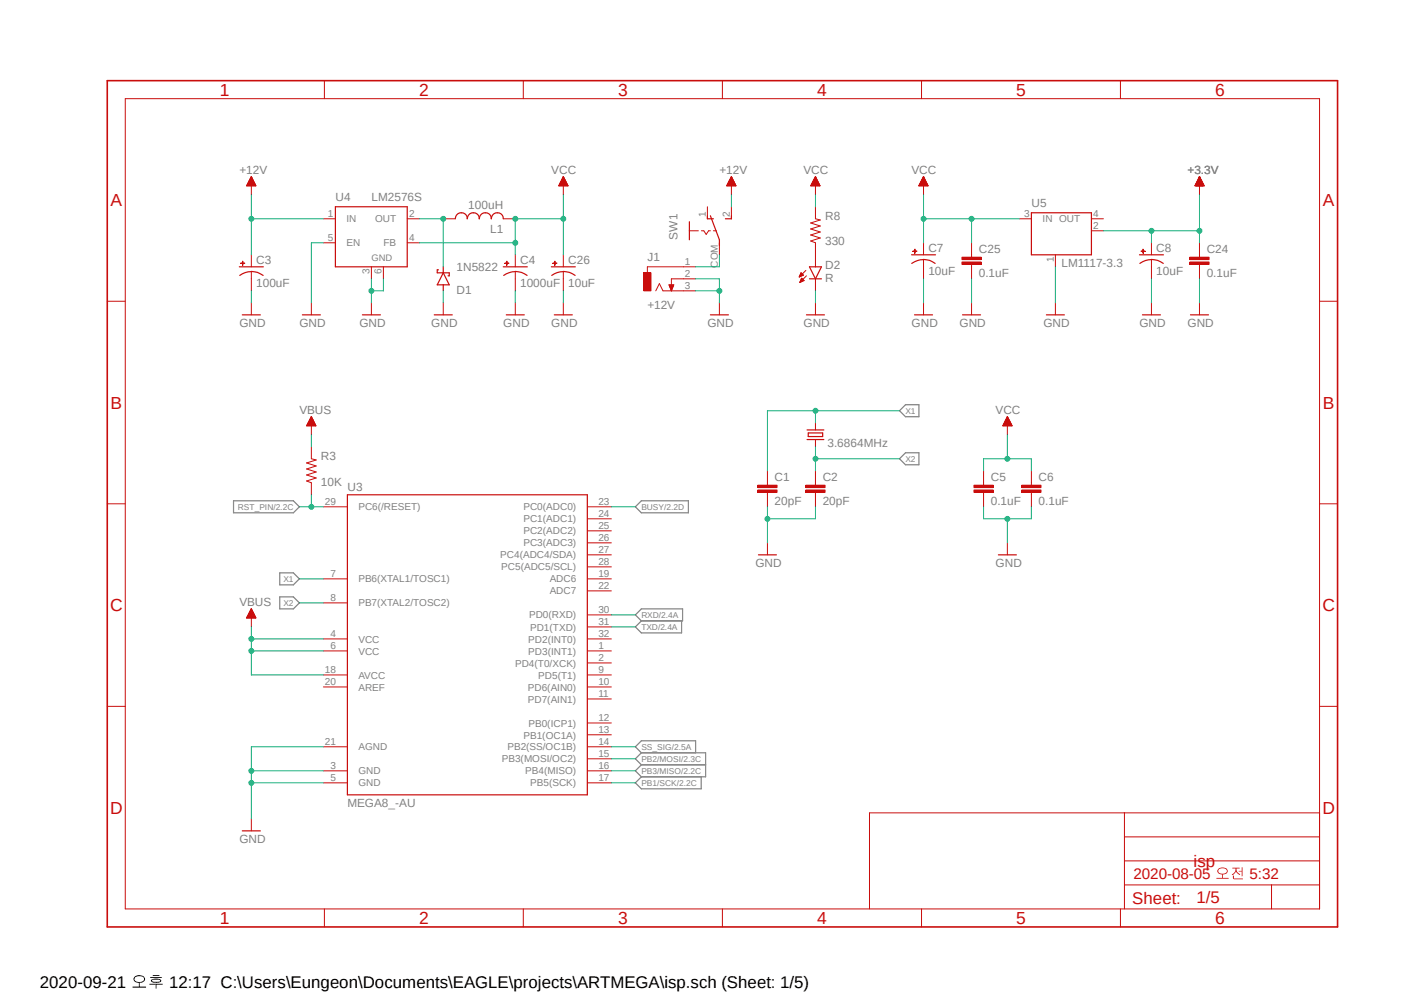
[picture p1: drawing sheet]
<svg xmlns="http://www.w3.org/2000/svg" width="297mm" height="210mm" viewBox="0 0 297 210" stroke-linecap="round" stroke-linejoin="round" font-family="sans-serif">
<path d="M28.4 206.7a.85 .85 0 0 0 .1 .9 .85 .85 0 0 0 1 .3 .82 .82 0 0 0 1-.3 .82 .82 0 0 0-.1-1.1l-.9-.3-.7 .2zM28.6 206.7a1.44 1.44 0 0 1 1.9 .2 .86 .86 0 0 1-1.3 .8l-.6-.3-.2-.3zM28 208.7l.1 .2 2.8-.1-.1-.1h-1.3v-.8l-.1 .8zM31.8 206.7v.1l2.5-.1zM32.3 206.3l.1 .1 1.3-.1zM32 207.2l-.1 .2a1.64 1.64 0 0 0 2.2 0 1.65 1.65 0 0 0-2.1-.2zM32.2 207.3l.1-.1a1.9 1.9 0 0 1 1.6 .2l-.4 .2h-1l-.3-.1zM31.6 208.1l.1 .1h1.2v.9h.2v-.9h1.4z" fill="#000"/>
<path d="M22.2 16.7l261.1 179.9M283.3 16.7l-261.1 179.9" fill="none" stroke="#fff" stroke-width=".21"/>
<g fill="none" stroke="#808080" stroke-width=".25">
<path d="M190.3 97l1.3-1.2h2.8v2.5h-2.8zM191.6 85.6h2.8v2.5h-2.8l-1.3-1.2zM49.4 105.9h12.7l1.2 1.3-1.2 1.3h-12.7zM134.4 107.2l1.3-1.3h9.9v2.6h-9.9zM59.2 126.2h2.9l1.2 1.3-1.2 1.3h-2.9zM59.2 121.2h2.9l1.2 1.2-1.2 1.3h-2.9zM134.4 130l1.3-1.2h8.7v2.5h-8.7zM135.7 131.3l-1.3 1.3 1.3 1.3h8.5v-2.6M135.7 159.2h13.6v5.1h-13.6M135.7 159.2l-1.3 1.3 1.3 1.3M135.7 159.2l-1.3-1.3 1.3-1.2h11.5v2.5M135.7 164.3l-1.3 1.3 1.3 1.2h12.6v-2.5"/>
<path d="M135.7 161.8l-1.3 1.2 1.3 1.3M135.7 161.8h13.6"/>
</g>
<g fill="none" stroke="#c90d0c" stroke-width=".21">
<path d="M68.6 17.1v3.8M110.7 17.1v3.8M152.8 17.1v3.8M194.9 17.1v3.8M237 17.1v3.8M26.5 20.9h252.6v171.3h-252.6zM22.7 63.7h3.8M279.1 63.7h3.9M22.7 106.6h3.8M279.1 106.6h3.9M22.7 149.4h3.8M279.1 149.4h3.9"/>
<path d="M237.9 171.9v20.3M237.9 177h41.2M279.1 171.9h-95.2v20.3M68.6 192.2v3.8M110.7 192.2v3.8M152.8 192.2v3.8M194.9 192.2v3.8M237 192.2v3.8M237.9 187.2h41.2M237.9 182.1h41.2M269 187.2v5"/>
</g>
<path d="M22.7 17.1h260.3v178.9h-260.3z" fill="none" stroke="#c90d0c" stroke-width=".34"/>
<path d="M257.8 183.7a.69 .69 0 0 0-.2 .8 .69 .69 0 0 0 .7 .4l.3 .1a.78 .78 0 0 0 1-.3 .78 .78 0 0 0-.1-1l-.9-.2zM257.8 183.9a1.08 1.08 0 0 1 1.7 .3 1.03 1.03 0 0 1-1.8 0zM257.3 185.7l.1 .1h2.5l-.1-.1h-1.1v-.7h-.2v.7zM260.7 183.5l.1 .2h.6a1.78 1.78 0 0 1-.8 1.3l.5-.1 .4-.6 .5 .6 .3 .1v-.1a1.19 1.19 0 0 1-.7-1.2l.7-.1zM262.7 183.4v.8l-.7 .1h.7v1h.1v-1.8zM260.9 185.2l-.1 .5 .2 .3 1.9-.1v-.1h-1.8l-.1-.6z" fill="#c90d0c"/>
<path d="M50.6 56.4h5.1M53.2 57.4a4 4 0 0 1 2.5 .9M53.2 57.4a4.1 4.1 0 0 0-2.5 .9M71 43.7h15.1v12.7h-15.1zM51.3 66.6h3.8" fill="none" stroke="#c90d0c" stroke-width=".25"/>
<path d="M53.2 57.4v1.6M68.4 46.3h2.6M68.4 51.4h2.6M78.6 56.4v2.6M81.1 56.4v2.6M86.1 46.3h2.6M86.1 51.4h2.6M53.2 64.1v2.5" fill="none" stroke="#c90d0c" stroke-width=".21"/>
<path d="M50.9 55.6l.9 .1z" fill-rule="evenodd" fill="#c90d0c"/>
<path d="M50.9 55.6l.9 .1z" fill="none" stroke="#c90d0c" stroke-width=".21"/>
<path d="M51.3 55.2l.1 .9z" fill-rule="evenodd" fill="#c90d0c"/>
<path d="M51.3 55.2l.1 .9zM53.2 53.9v2.5M53.2 59v2.5M65.9 64.1v2.5M78.6 64.1v2.5M93.8 64.1v2.5M109 64.1v2.5M208.1 102.1v.5M208.1 104.1v.5" fill="none" stroke="#c90d0c" stroke-width=".21"/>
<path d="M92.8 57.1h-.3v.6h2.5v.6h-.2M93.8 57.7l1.2 2.5h-2.5zM93.8 56.4v1.3M64 66.6h3.8M76.7 66.6h3.8M91.9 66.6h3.8M93.8 60.2v1.3M107.1 66.6h3.8" fill="none" stroke="#c90d0c" stroke-width=".25"/>
<path d="M206 103.6h4.1v.5h-4.1z" fill-rule="evenodd" fill="#c90d0c"/>
<path d="M206 103.6h4.1v.5h-4.1z" fill="none" stroke="#c90d0c" stroke-width=".21"/>
<path d="M206 102.6h4.1v.5h-4.1z" fill-rule="evenodd" fill="#c90d0c"/>
<path d="M208.1 99.6v2.5M206 102.6h4.1v.5h-4.1zM208.1 104.6v2.6M218.2 102.1v.5M218.2 104.1v.5" fill="none" stroke="#c90d0c" stroke-width=".21"/>
<path d="M216.2 103.6h4v.5h-4z" fill-rule="evenodd" fill="#c90d0c"/>
<path d="M216.2 103.6h4v.5h-4z" fill="none" stroke="#c90d0c" stroke-width=".21"/>
<path d="M216.2 102.6h4v.5h-4z" fill-rule="evenodd" fill="#c90d0c"/>
<path d="M243.6 54.9v1.5M218.2 99.6v2.5M213.1 114.8v2.5M216.2 102.6h4v.5h-4zM218.2 104.6v2.6" fill="none" stroke="#c90d0c" stroke-width=".21"/>
<path d="M241 53.9h5.1M243.6 54.9a4 4 0 0 1 2.5 .8M243.6 54.9a4.1 4.1 0 0 0-2.5 .8M211.2 117.3h3.8" fill="none" stroke="#c90d0c" stroke-width=".25"/>
<path d="M241.4 53.1l.8 .1z" fill-rule="evenodd" fill="#c90d0c"/>
<path d="M241.4 53.1l.8 .1z" fill="none" stroke="#c90d0c" stroke-width=".21"/>
<path d="M241.8 52.7l.1 .9z" fill-rule="evenodd" fill="#c90d0c"/>
<path d="M195.4 54.9v1.5M215.6 46.3h2.6M223.3 53.9v2.5M230.9 46.3h2.5M230.9 48.8h2.5M241.8 52.7l.1 .9zM243.6 51.4v2.5M243.6 56.4v2.6" fill="none" stroke="#c90d0c" stroke-width=".21"/>
<path d="M192.8 53.9h5.1M195.4 54.9a3.8 3.8 0 0 1 2.4 .8M195.4 54.9a4.4 4.4 0 0 0-2.5 .8M218.2 45h12.7v8.9h-12.7z" fill="none" stroke="#c90d0c" stroke-width=".25"/>
<path d="M193.1 53.1l.9 .1z" fill-rule="evenodd" fill="#c90d0c"/>
<path d="M193.1 53.1l.9 .1z" fill="none" stroke="#c90d0c" stroke-width=".21"/>
<path d="M193.5 52.7l.1 .9z" fill-rule="evenodd" fill="#c90d0c"/>
<g fill="none" stroke="#c90d0c" stroke-width=".21">
<path d="M52.2 39.2h1.9M52.3 39.2h1.8M52.3 39.1h1.7M52.4 39h1.6M52.4 38.9h1.5M52.5 38.8h1.4M52.5 38.7h1.3M52.5 38.6h1.3M52.6 38.5h1.1M52.6 38.4h1.1M52.7 38.4h.9M52.7 38.3h.9"/>
<path d="M52.7 38.2h.9M52.8 38.1h.7M52.8 38h.7M52.9 37.9h.5M52.9 37.8h.5M53 37.7h.3M53 37.6h.3M53.1 37.5h.2M53.2 38.7v2.5M53.2 37.4l.9 1.9h-1.9zM53.2 37.4l-.1 .1M118.2 39.2h1.9"/>
<path d="M118.3 39.2h1.8M118.3 39.1h1.7M118.4 39h1.6M118.4 38.9h1.5M118.4 38.8h1.5M118.5 38.7h1.3M118.5 38.6h1.3M118.6 38.5h1.2M118.7 38.4h1M118.7 38.3h.9M118.8 38.2h.8M118.8 38.1h.7"/>
<path d="M118.9 38h.6M118.9 37.9h.6M119 37.8h.4M119 37.7h.4M119 37.6h.3M119.1 37.5h.2M119.2 37.4l.9 1.9h-1.9zM119.2 37.4l-.1 .1M119.2 38.7v2.5M194.4 39.2h1.9M194.5 39.2h1.8M194.5 39.1h1.7"/>
<path d="M194.6 39h1.6M194.6 38.9h1.5M194.6 38.8h1.5M194.7 38.7h1.3M194.7 38.6h1.3M194.8 38.5h1.1M194.8 38.4h1.1M194.9 38.4h.9M194.9 38.3h.9M194.9 38.2h.8M195 38.1h.7M195 38h.7"/>
<path d="M195.1 37.9h.5M195.1 37.8h.5M195.2 37.7h.3M195.2 37.6h.3M195.2 37.5h.3M195.4 38.7v2.5M195.4 37.4l.9 1.9h-1.9zM195.4 37.4l-.1 .1M144.6 56.4h-7.7v1.3M144.6 59h-2.6v2.5M193.5 52.7l.1 .9zM195.4 51.4v2.5"/>
<path d="M195.4 56.4v2.6M138.7 61.5l.8-1.5 .8 1.5h4.3M195.4 64.1v2.5M223.3 64.1v2.5M212.2 90h1.8M212.3 89.9h1.7M212.3 89.8h1.7M212.3 89.7h1.6M212.4 89.6h1.5M212.4 89.5h1.4M212.5 89.5h1.3M212.5 89.4h1.2"/>
<path d="M212.6 89.3h1.1M212.6 89.2h1.1M212.6 89.1h1M212.7 89h.8M212.8 88.9h.7M212.8 88.8h.6M212.9 88.7h.5M212.9 88.6h.5M212.9 88.6h.4M213 88.5h.3M213 88.4h.2M213.1 88.3h.1"/>
<path d="M213.1 89.4v2.5M213.1 88.1l1 1.9h-1.9zM213.1 88.2h.1"/>
</g>
<path d="M53.2 37.4l.9 1.9h-1.9zM119.2 37.4l.9 1.9h-1.9zM195.4 37.4l.9 1.9h-1.9zM193.5 66.6h3.8M221.4 66.6h3.8M213.1 88.1l1 1.9h-1.9z" fill="none" stroke="#c90d0c" stroke-width=".25"/>
<path d="M136.2 57.7h1.5v3.8h-1.5z" fill-rule="evenodd" fill="#c90d0c"/>
<g fill="none" stroke="#c90d0c" stroke-width=".21">
<path d="M153.8 39.2h1.9M153.8 39.2h1.8M153.9 39.1h1.7M153.9 39h1.6M154 38.9h1.5M154 38.8h1.4M154.1 38.7h1.3M154.1 38.6h1.3M154.1 38.5h1.2M154.2 38.4h1.1M154.2 38.4h1M154.3 38.3h.9"/>
<path d="M154.3 38.2h.8M154.3 38.1h.8M154.4 38h.6M154.5 37.9h.5M154.5 37.8h.4M154.6 37.7h.3M154.6 37.6h.3M154.6 37.5h.2M154.7 38.7v2.5M154.7 37.4l1 1.9h-1.9zM154.7 37.4v.1M171.6 39.2h1.8"/>
<path d="M171.7 39.1h1.7M171.7 39h1.6M171.7 38.9h1.6M171.8 38.8h1.4M171.8 38.7h1.4M171.9 38.6h1.2M171.9 38.5h1.2M172 38.4h1M172 38.3h.9M172.1 38.2h.8M172.1 38.1h.7M172.2 38h.6"/>
<path d="M172.2 37.9h.6M172.3 37.8h.4M172.3 37.7h.4M172.4 37.6h.2M172.4 37.5h.2M172.5 37.4l.9 1.9h-1.9zM172.5 37.4v.1M172.5 38.7v2.5M136.2 57.7h1.5v3.8h-1.5zM144.6 56.4h2.5M144.6 59h2.5M169.1 58.5h.1"/>
<path d="M169.1 58.4h.3M169.2 58.3h.4M169.2 58.3h.6M169.2 59.7h.1M169.2 58.2h.7M169.2 59.6h.3M169.3 58.1h.5M169.3 59.5h.4M169.3 58h.5M169.3 59.4h.6M169.4 57.9h.3M169.4 59.3h.7"/>
<path d="M169.4 57.8h.2M169.4 57.7h.1M169.4 59.2h.6M169.5 57.7l.5 .5-.9 .4zM169.5 59.1h.4M169.5 59.1h.3M169.5 59h.2M169.5 58.9h.1M169.6 58.8l-.4 .9M169.6 58.8l.5 .6-.9 .3M170.5 57.2l-1.4 1.4M170.6 58.3l-1.4 1.4"/>
<path d="M172.5 43.7v2.6l1 .2-2 .7 2 .6-2 .6 2 .7-2 .6 2 .6-2 .7 1 .4v5M172.5 59v2.5M253.7 53.9v.5M253.7 55.9v.5M141.5 60.2h1l-.5 1.3zM141.6 60.3h.9M141.6 60.5h.9M141.6 60.4h.9M141.6 60.6h.8M141.7 60.7h.7M141.7 60.7h.6M141.8 60.8h.5"/>
<path d="M141.8 60.9h.4M141.9 61.1h.3M141.9 61h.3M141.9 61.2h.3M141.9 61.3h.2M142 61.4h.1M142 61.5h.1M144.6 61.5h2.5M152.2 64.1v2.5M172.5 64.1v2.5"/>
</g>
<path d="M154.7 37.4l1 1.9h-1.9zM172.5 37.4l.9 1.9h-1.9zM171.2 56.4h2.6l-1.3 2.6zM171.2 59h2.6M150.3 66.6h3.8M170.6 66.6h3.8" fill="none" stroke="#c90d0c" stroke-width=".25"/>
<path d="M251.7 55.4h4.1v.5h-4.1z" fill-rule="evenodd" fill="#c90d0c"/>
<path d="M251.7 55.4h4.1v.5h-4.1z" fill="none" stroke="#c90d0c" stroke-width=".21"/>
<path d="M251.7 54.4h4.1v.5h-4.1z" fill-rule="evenodd" fill="#c90d0c"/>
<path d="M205.5 53.9v.5M205.5 55.9v.5M251.7 54.4h4.1v.5h-4.1zM253.7 51.4v2.5M253.7 56.4v2.6" fill="none" stroke="#c90d0c" stroke-width=".21"/>
<path d="M203.5 55.4h4.1v.5h-4.1z" fill-rule="evenodd" fill="#c90d0c"/>
<path d="M203.5 55.4h4.1v.5h-4.1z" fill="none" stroke="#c90d0c" stroke-width=".21"/>
<path d="M203.5 54.4h4.1v.5h-4.1z" fill-rule="evenodd" fill="#c90d0c"/>
<g fill="none" stroke="#c90d0c" stroke-width=".21">
<path d="M252.8 39.2h1.9M252.9 39.2h1.7M252.9 39.1h1.7M252.9 39h1.7M253 38.9h1.5M253 38.8h1.5M253.1 38.7h1.3M253.1 38.6h1.3M253.2 38.5h1.1M253.2 38.4h1.1M253.3 38.4h1M253.3 38.3h.9"/>
<path d="M253.4 38.2h.8M253.4 38.1h.7M253.4 38h.7M253.5 37.9h.5M253.5 37.8h.5M253.6 37.7h.3M253.6 37.6h.3M253.7 37.5h.1M253.7 38.7v2.5M253.7 37.4l.7 1.9M253.7 37.4l1 1.9h-1.9zM253.7 37.4l-.6 1.9"/>
<path d="M253.7 37.4v.1M119.2 57.4v1.6M203.5 54.4h4.1v.5h-4.1zM205.5 51.4v2.5M205.5 56.4v2.6M253.7 64.1v2.5"/>
</g>
<path d="M253.7 37.4l1 1.9h-1.9zM253.7 37.4l-.6 1.9M253.7 37.4l.7 1.9M116.6 56.4h5.1M119.2 57.4a4 4 0 0 1 2.5 .9M119.2 57.4a4.1 4.1 0 0 0-2.5 .9M251.8 66.6h3.9" fill="none" stroke="#c90d0c" stroke-width=".25"/>
<path d="M117 55.6l.8 .1z" fill-rule="evenodd" fill="#c90d0c"/>
<path d="M117 55.6l.8 .1z" fill="none" stroke="#c90d0c" stroke-width=".21"/>
<path d="M117.3 55.2l.1 .9z" fill-rule="evenodd" fill="#c90d0c"/>
<g fill="none" stroke="#c90d0c" stroke-width=".21">
<path d="M109 57.4v1.6M117.3 55.2l.1 .9zM119.2 53.9v2.5M119.2 59v2.5M145.8 48.8h1.9M148.4 48.8h.5l.5 .8 .5-.8h.4M149.6 43.7v2.6M150.9 48.8h.7M152.2 51.4v2.5M154.7 43.7v2.6M119.2 64.1v2.5M205.5 64.1v2.5"/>
<path d="M243.6 64.1v2.5"/>
</g>
<path d="M106.5 56.4h5M109 57.4a4 4 0 0 1 2.5 .9M109 57.4a4.4 4.4 0 0 0-2.4 .9M145.8 46.9v3.8M149.6 45.6v.7h1.3M150.3 45.6l1.9 5.1v1.3M154.7 45.6v.7h-1.2M117.3 66.6h3.8M203.6 66.6h3.8M241.7 66.6h3.8" fill="none" stroke="#c90d0c" stroke-width=".25"/>
<path d="M106.8 55.6l.9 .1z" fill-rule="evenodd" fill="#c90d0c"/>
<path d="M106.8 55.6l.9 .1z" fill="none" stroke="#c90d0c" stroke-width=".21"/>
<path d="M107.2 55.2l.1 .9z" fill-rule="evenodd" fill="#c90d0c"/>
<g fill="none" stroke="#c90d0c" stroke-width=".21">
<path d="M107.2 55.2l.1 .9zM109 53.9v2.5M109 59v2.5M65.9 94.5v2.5l1 .3-2 .6 2 .7-2 .6 2 .6-2 .7 2 .6-2 .6 1 .4v2.5M172.5 89.4v1.5M172.5 93v1.5M68.4 107.2h5.1M124.2 119.9h5.1M124.2 117.3h5.1M124.2 114.8h5.1M124.2 112.3h5.1M124.2 109.7h5.1"/>
<path d="M124.2 107.2h5.1M162.3 102.1v.5M162.3 104.1v.5M68.4 127.5h5.1M68.4 122.4h5.1M68.4 135.1h5.1M68.4 137.7h5.1M124.2 122.4h5.1M124.2 135.1h5.1M124.2 137.7h5.1M124.2 132.6h5.1M124.2 130h5.1"/>
<path d="M124.2 125h5.1M68.4 157.9h5.1M68.4 145.3h5.1M68.4 142.7h5.1M124.2 157.9h5.1M124.2 145.3h5.1M124.2 142.7h5.1M124.2 155.4h5.1M124.2 152.9h5.1M124.2 147.8h5.1M124.2 140.2h5.1M53.2 173.2v2.5"/>
<path d="M68.4 165.6h5.1M68.4 163h5.1M124.2 165.6h5.1M124.2 163h5.1M124.2 160.5h5.1"/>
</g>
<path d="M170.7 90.9h3.6M170.7 93h3.6M171 91.6h3v.7h-3zM73.5 104.6h50.7v63.5h-50.7zM51.3 175.7h3.8" fill="none" stroke="#c90d0c" stroke-width=".25"/>
<path d="M160.3 103.6h4.1v.5h-4.1z" fill-rule="evenodd" fill="#c90d0c"/>
<path d="M160.3 103.6h4.1v.5h-4.1z" fill="none" stroke="#c90d0c" stroke-width=".21"/>
<path d="M160.3 102.6h4.1v.5h-4.1z" fill-rule="evenodd" fill="#c90d0c"/>
<path d="M162.3 99.6v2.5M160.3 102.6h4.1v.5h-4.1zM162.3 104.6v2.6M172.5 102.1v.5M172.5 104.1v.5" fill="none" stroke="#c90d0c" stroke-width=".21"/>
<path d="M170.5 103.6h4v.5h-4z" fill-rule="evenodd" fill="#c90d0c"/>
<path d="M170.5 103.6h4v.5h-4z" fill="none" stroke="#c90d0c" stroke-width=".21"/>
<path d="M170.5 102.6h4v.5h-4z" fill-rule="evenodd" fill="#c90d0c"/>
<g fill="none" stroke="#c90d0c" stroke-width=".21">
<path d="M93.8 46.3h2.5M106.5 46.3h2.5M64.9 90h1.9M65 89.9h1.7M65 89.8h1.7M65.1 89.7h1.5M65.1 89.6h1.5M65.2 89.5h1.3M65.2 89.4h1.3M65.3 89.3h1.1M65.4 89.2h1M65.4 89.1h.9"/>
<path d="M65.4 89h.9M65.5 88.9h.8M65.5 88.8h.7M65.6 88.7h.6M65.6 88.6h.5M65.7 88.6h.3M65.7 88.5h.3M65.7 88.4h.3M65.8 88.3h.1M65.8 88.2h.1M65.9 89.4v2.5M65.9 88.1l.9 1.9h-1.9z"/>
<path d="M172.5 99.6v2.5M162.3 114.8v2.5M170.5 102.6h4v.5h-4zM172.5 104.6v2.6M52.2 130.6h1.9M52.3 130.5h1.7M52.4 130.4h1.6M52.4 130.3h1.5M52.5 130.2h1.4M52.5 130.1h1.3M52.5 130h1.3M52.6 130h1.2"/>
<path d="M52.6 129.9h1.1M52.7 129.8h1M52.7 129.7h.9M52.7 129.6h.9M52.8 129.5h.7M52.8 129.4h.7M52.9 129.3h.5M52.9 129.2h.5M53 129.2h.3M53 129.1h.3M53 129h.3M53.1 128.9h.1"/>
<path d="M53.1 128.8h.1M53.2 130v2.6M53.2 128.8l.9 1.9h-1.9z"/>
</g>
<path d="M96.3 46.3a1.27 1.27 0 0 1 1.3-1.3 1.27 1.27 0 0 1 1.2 1.3 1.27 1.27 0 0 1 1.3-1.3 1.27 1.27 0 0 1 1.3 1.3 1.27 1.27 0 0 1 1.3-1.3 1.27 1.27 0 0 1 1.2 1.3 1.27 1.27 0 0 1 1.3-1.3 1.27 1.27 0 0 1 1.3 1.3M65.9 88.1l.9 1.9h-1.9zM160.4 117.3h3.9M53.2 128.8l.9 1.9h-1.9z" fill="none" stroke="#c90d0c" stroke-width=".25"/>
<path d="M68.4 51.4h-2.5v12.7M78.6 59v5.1M81.1 59v2.5h-2.5M53.2 61.5v2.6" fill="none" stroke="#0dab76" stroke-width=".21"/>
<circle cx="78.6" cy="61.5" r=".51" fill="#0dab76"/>
<g fill="none" stroke="#0dab76" stroke-width=".21">
<path d="M147.1 59h5.1v5.1M93.8 61.5v2.6M109 61.5v2.6M119.2 61.5v2.6M147.1 61.5h5.1"/>
<circle cx="78.6" cy="61.5" r=".51"/>
</g>
<circle cx="152.2" cy="61.5" r=".51" fill="#0dab76"/>
<g fill="none" stroke="#0dab76" stroke-width=".21">
<path d="M195.4 59v5.1M205.5 59v5.1M223.3 56.4v7.7M243.6 59v5.1M253.7 59v5.1M68.4 157.9h-15.2v15.3M53.2 163h15.2"/>
<circle cx="152.2" cy="61.5" r=".51"/>
</g>
<circle cx="53.2" cy="163" r=".51" fill="#0dab76"/>
<g fill="none" stroke="#0dab76" stroke-width=".21">
<path d="M53.2 165.6h15.2"/>
<circle cx="53.2" cy="163" r=".51"/>
</g>
<circle cx="53.2" cy="165.6" r=".51" fill="#0dab76"/>
<g fill="none" stroke="#0dab76" stroke-width=".21">
<path d="M162.3 107.2v7.6M172.5 107.2v2.5h-10.2"/>
<circle cx="53.2" cy="165.6" r=".51"/>
</g>
<circle cx="162.3" cy="109.7" r=".51" fill="#0dab76"/>
<g fill="none" stroke="#0dab76" stroke-width=".21">
<path d="M208.1 107.2v2.5h10.1v-2.5M213.1 109.7v5.1"/>
<circle cx="162.3" cy="109.7" r=".51"/>
</g>
<circle cx="213.1" cy="109.7" r=".51" fill="#0dab76"/>
<g fill="none" stroke="#0dab76" stroke-width=".21">
<path d="M119.2 41.2v5.1h-10.2v5.1M172.5 61.5v2.6"/>
<circle cx="213.1" cy="109.7" r=".51"/>
</g>
<circle cx="109" cy="46.3" r=".51" fill="#0dab76"/>
<g fill="none" stroke="#0dab76" stroke-width=".21">
<path d="M109 51.4v2.5M119.2 46.3v7.6"/>
<circle cx="109" cy="46.3" r=".51"/>
</g>
<circle cx="119.2" cy="46.3" r=".51" fill="#0dab76"/>
<g fill="none" stroke="#0dab76" stroke-width=".21">
<path d="M88.7 51.4h20.3"/>
<circle cx="119.2" cy="46.3" r=".51"/>
</g>
<circle cx="109" cy="51.4" r=".51" fill="#0dab76"/>
<g fill="none" stroke="#0dab76" stroke-width=".21">
<path d="M195.4 41.2v10.2M205.5 46.3h10.1"/>
<circle cx="109" cy="51.4" r=".51"/>
</g>
<circle cx="195.4" cy="46.3" r=".51" fill="#0dab76"/>
<g fill="none" stroke="#0dab76" stroke-width=".21">
<path d="M195.4 46.3h10.1v5.1"/>
<circle cx="195.4" cy="46.3" r=".51"/>
</g>
<circle cx="205.5" cy="46.3" r=".51" fill="#0dab76"/>
<g fill="none" stroke="#0dab76" stroke-width=".21">
<path d="M208.1 99.6v-2.6h10.1v2.6M213.1 91.9v5.1"/>
<circle cx="205.5" cy="46.3" r=".51"/>
</g>
<circle cx="213.1" cy="97" r=".51" fill="#0dab76"/>
<g fill="none" stroke="#0dab76" stroke-width=".21">
<path d="M53.2 41.2v12.7M53.2 46.3h15.2M172.5 41.2v2.5"/>
<circle cx="213.1" cy="97" r=".51"/>
</g>
<circle cx="53.2" cy="46.3" r=".51" fill="#0dab76"/>
<g fill="none" stroke="#0dab76" stroke-width=".21">
<path d="M154.7 41.2v2.5M172.5 94.5v5.1M172.5 97h17.8M63.3 127.5h5.1"/>
<circle cx="53.2" cy="46.3" r=".51"/>
</g>
<circle cx="172.5" cy="97" r=".51" fill="#0dab76"/>
<g fill="none" stroke="#0dab76" stroke-width=".21">
<path d="M172.5 86.9v2.5M190.3 86.9h-28v12.7M63.3 122.4h5.1"/>
<circle cx="172.5" cy="97" r=".51"/>
</g>
<circle cx="172.5" cy="86.9" r=".51" fill="#0dab76"/>
<g fill="none" stroke="#0dab76" stroke-width=".21">
<path d="M53.2 132.6v5.1h15.2M53.2 135.1h15.2"/>
<circle cx="172.5" cy="86.9" r=".51"/>
</g>
<circle cx="53.2" cy="135.1" r=".51" fill="#0dab76"/>
<g fill="none" stroke="#0dab76" stroke-width=".21">
<path d="M53.2 137.7v5h15.2"/>
<circle cx="53.2" cy="135.1" r=".51"/>
</g>
<circle cx="53.2" cy="137.7" r=".51" fill="#0dab76"/>
<g fill="none" stroke="#0dab76" stroke-width=".21">
<path d="M88.7 46.3h5.1v10.1M65.9 91.9v2.6"/>
<circle cx="53.2" cy="137.7" r=".51"/>
</g>
<circle cx="93.8" cy="46.3" r=".51" fill="#0dab76"/>
<g fill="none" stroke="#0dab76" stroke-width=".21">
<path d="M152.2 53.9v2.5h-5.1M243.6 48.8v2.6M253.7 41.2v7.6h-20.3"/>
<circle cx="93.8" cy="46.3" r=".51"/>
</g>
<circle cx="243.6" cy="48.8" r=".51" fill="#0dab76"/>
<g fill="none" stroke="#0dab76" stroke-width=".21">
<path d="M253.7 48.8v2.6"/>
<circle cx="243.6" cy="48.8" r=".51"/>
</g>
<circle cx="253.7" cy="48.8" r=".51" fill="#0dab76"/>
<g fill="none" stroke="#0dab76" stroke-width=".21">
<path d="M63.3 107.2h5.1M65.9 104.6v2.6M129.3 157.9h5.1M129.3 165.6h5.1M129.3 163h5.1M129.3 160.5h5.1"/>
<circle cx="253.7" cy="48.8" r=".51"/>
</g>
<circle cx="65.9" cy="107.2" r=".51" fill="#0dab76"/>
<g fill="none" stroke="#0dab76" stroke-width=".21">
<path d="M129.3 107.2h5.1M129.3 130h5.1M129.3 132.6h5.1"/>
<circle cx="65.9" cy="107.2" r=".51"/>
</g>
<g font-size="3.7" fill="#c90d0c">
<text x="46.5" y="20.3">1</text>
<text x="88.6" y="20.3">2</text>
<text x="130.8" y="20.3">3</text>
<text x="172.8" y="20.3">4</text>
<text x="215" y="20.3">5</text>
<text x="257.1" y="20.3">6</text>
<text x="23.4" y="43.6">A</text>
<text x="279.8" y="43.6">A</text>
<text x="23.4" y="86.4">B</text>
<text x="279.8" y="86.4">B</text>
<text x="23.3" y="129.3">C</text>
<text x="279.7" y="129.3">C</text>
<text x="23.3" y="172.1">D</text>
<text x="279.7" y="172.1">D</text>
<text x="46.5" y="195.5">1</text>
<text x="88.6" y="195.5">2</text>
<text x="130.8" y="195.5">3</text>
<text x="172.8" y="195.5">4</text>
<text x="215" y="195.5">5</text>
<text x="257.1" y="195.5">6</text>
</g>
<g font-size="3.6" fill="#c90d0c">
<text x="252.5" y="183.3">isp</text>
<text x="239.5" y="191.1">Sheet:</text>
<text x="253.1" y="191">1/5</text>
</g>
<g font-size="3.6">
<text x="8.4" y="208.9">2020-09-21</text>
<text x="35.8" y="208.9">12:17 C:\Users\Eungeon\Documents\EAGLE\projects\ARTMEGA\isp.sch (Sheet: 1/5)</text>
</g>
<g font-size="3.2" fill="#c90d0c">
<text x="239.8" y="185.9">2020-08-05</text>
<text x="264.3" y="185.9">5:32</text>
</g>
<g font-size="2.5" fill="#808080">
<text x="50.6" y="36.7">+12V</text>
<text x="116.6" y="36.7">VCC</text>
<text x="152.2" y="36.7">+12V</text>
<text x="170" y="36.7">VCC</text>
<text x="192.8" y="36.7">VCC</text>
<text x="251.2" y="36.7">+3.3V</text>
<text x="71" y="42.5">U4</text>
<text x="78.6" y="42.5">LM2576S</text>
<text x="99.1" y="44.2">100uH</text>
<text x="174.5" y="46.5">R8</text>
<text x="218.2" y="43.7">U5</text>
<text x="103.7" y="49.3">L1</text>
<text x="143.3" y="50.7" transform="rotate(-90 143.3 50.7)">SW1</text>
<text x="174.5" y="51.9">330</text>
<text x="196.4" y="53.3">C7</text>
<text x="207.1" y="53.5">C25</text>
<text x="244.6" y="53.3">C8</text>
<text x="255.3" y="53.5">C24</text>
<text x="54.2" y="55.8">C3</text>
<text x="96.6" y="57.3">1N5822</text>
<text x="110" y="55.8">C4</text>
<text x="120.2" y="55.8">C26</text>
<text x="137" y="55.2">J1</text>
<text x="174.5" y="59.6">R</text>
<text x="174.5" y="56.9">D2</text>
<text x="196.4" y="58.1">10uF</text>
<text x="207.1" y="58.6">0.1uF</text>
<text x="224.5" y="56.4">LM1117-3.3</text>
<text x="244.6" y="58.1">10uF</text>
<text x="255.3" y="58.6">0.1uF</text>
<text x="54.2" y="60.6">100uF</text>
<text x="96.6" y="62.1">D1</text>
<text x="110" y="60.6">1000uF</text>
<text x="120.2" y="60.6">10uF</text>
<text x="137" y="65.3">+12V</text>
<text x="50.6" y="69.1">GND</text>
<text x="63.3" y="69.1">GND</text>
<text x="76" y="69.1">GND</text>
<text x="91.2" y="69.1">GND</text>
<text x="106.5" y="69.1">GND</text>
<text x="116.6" y="69.1">GND</text>
<text x="149.7" y="69.1">GND</text>
<text x="170" y="69.1">GND</text>
<text x="192.8" y="69.1">GND</text>
<text x="203" y="69.1">GND</text>
<text x="220.7" y="69.1">GND</text>
<text x="241" y="69.1">GND</text>
<text x="251.2" y="69.1">GND</text>
<text x="63.3" y="87.5">VBUS</text>
<text x="210.6" y="87.5">VCC</text>
<text x="175.1" y="94.5">3.6864MHz</text>
<text x="67.9" y="97.3">R3</text>
<text x="163.9" y="101.7">C1</text>
<text x="174" y="101.7">C2</text>
<text x="209.6" y="101.7">C5</text>
<text x="219.7" y="101.7">C6</text>
<text x="67.9" y="102.9">10K</text>
<text x="73.5" y="103.9">U3</text>
<text x="163.9" y="106.8">20pF</text>
<text x="174" y="106.8">20pF</text>
<text x="209.6" y="106.8">0.1uF</text>
<text x="219.7" y="106.8">0.1uF</text>
<text x="159.8" y="119.9">GND</text>
<text x="210.6" y="119.9">GND</text>
<text x="50.6" y="128.1">VBUS</text>
<text x="73.5" y="170.6">MEGA8_-AU</text>
<text x="50.6" y="178.3">GND</text>
</g>
<g font-size="2.1" fill="#808080">
<text x="69.4" y="45.9">1</text>
<text x="73.3" y="47">IN</text>
<text x="79.3" y="47">OUT</text>
<text x="86.5" y="45.9">2</text>
<text x="149.3" y="45.9" transform="rotate(-90 149.3 45.9)">1</text>
<text x="154.4" y="45.9" transform="rotate(-90 154.4 45.9)">2</text>
<text x="216.7" y="45.9">3</text>
<text x="220.6" y="47">IN OUT</text>
<text x="231.3" y="45.9">4</text>
<text x="69.4" y="51">5</text>
<text x="73.3" y="52.1">EN</text>
<text x="81.1" y="52.1">FB</text>
<text x="86.5" y="51">4</text>
<text x="231.3" y="48.4">2</text>
<text x="78.2" y="58" transform="rotate(-90 78.2 58)">3</text>
<text x="80.7" y="58" transform="rotate(-90 80.7 58)">6</text>
<text x="144.9" y="56">1</text>
<text x="144.9" y="58.6">2</text>
<text x="151.8" y="56.6" transform="rotate(-90 151.8 56.6)">COM</text>
<text x="222.9" y="55.4" transform="rotate(-90 222.9 55.4)">1</text>
<text x="144.9" y="61.1">3</text>
<text x="68.7" y="106.8">29</text>
<text x="75.8" y="107.9">PC6(/RESET)</text>
<text x="110.7" y="107.9">PC0(ADC0)</text>
<text x="126.6" y="106.8">23</text>
<text x="110.7" y="113">PC2(ADC2)</text>
<text x="110.7" y="110.5">PC1(ADC1)</text>
<text x="126.6" y="111.9">25</text>
<text x="126.6" y="109.4">24</text>
<text x="105.8" y="118.1">PC4(ADC4/SDA)</text>
<text x="110.7" y="115.6">PC3(ADC3)</text>
<text x="126.6" y="119.5">28</text>
<text x="126.6" y="117">27</text>
<text x="126.6" y="114.5">26</text>
<text x="69.9" y="122">7</text>
<text x="75.8" y="123.2">PB6(XTAL1/TOSC1)</text>
<text x="106" y="120.6">PC5(ADC5/SCL)</text>
<text x="116.3" y="125.7">ADC7</text>
<text x="116.3" y="123.2">ADC6</text>
<text x="126.6" y="124.6">22</text>
<text x="126.6" y="122">19</text>
<text x="69.9" y="127.1">8</text>
<text x="75.8" y="128.3">PB7(XTAL2/TOSC2)</text>
<text x="111.9" y="130.8">PD0(RXD)</text>
<text x="126.6" y="129.7">30</text>
<text x="69.9" y="134.7">4</text>
<text x="69.9" y="137.3">6</text>
<text x="75.8" y="135.9">VCC</text>
<text x="111.8" y="135.9">PD2(INT0)</text>
<text x="112.1" y="133.3">PD1(TXD)</text>
<text x="126.6" y="137.3">1</text>
<text x="126.6" y="134.7">32</text>
<text x="126.6" y="132.2">31</text>
<text x="68.7" y="142.4">18</text>
<text x="75.8" y="143.5">AVCC</text>
<text x="75.8" y="138.4">VCC</text>
<text x="109" y="141">PD4(T0/XCK)</text>
<text x="111.8" y="138.4">PD3(INT1)</text>
<text x="113.9" y="143.5">PD5(T1)</text>
<text x="126.6" y="142.4">9</text>
<text x="126.6" y="139.8">2</text>
<text x="68.7" y="144.9">20</text>
<text x="75.8" y="146">AREF</text>
<text x="111.7" y="148.6">PD7(AIN1)</text>
<text x="111.7" y="146">PD6(AIN0)</text>
<text x="126.6" y="147.4">11</text>
<text x="126.6" y="144.9">10</text>
<text x="111.8" y="153.7">PB0(ICP1)</text>
<text x="126.6" y="155.1">13</text>
<text x="126.6" y="152.5">12</text>
<text x="68.7" y="157.6">21</text>
<text x="75.8" y="158.7">AGND</text>
<text x="106.2" y="161.2">PB3(MOSI/OC2)</text>
<text x="107.4" y="158.7">PB2(SS/OC1B)</text>
<text x="110.7" y="156.2">PB1(OC1A)</text>
<text x="126.6" y="160.1">15</text>
<text x="126.6" y="157.6">14</text>
<text x="69.9" y="162.7">3</text>
<text x="69.9" y="165.2">5</text>
<text x="75.8" y="163.8">GND</text>
<text x="75.8" y="166.3">GND</text>
<text x="111.1" y="163.8">PB4(MISO)</text>
<text x="112.2" y="166.3">PB5(SCK)</text>
<text x="126.6" y="165.2">17</text>
<text x="126.6" y="162.7">16</text>
</g>
<text font-size="2" fill="#808080" x="78.6" y="55.2">GND</text>
<g font-size="1.8" fill="#808080">
<text x="191.6" y="87.5">X1</text>
<text x="191.6" y="97.7">X2</text>
<text x="50.3" y="107.8">RST_PIN/2.2C</text>
<text x="135.7" y="107.8">BUSY/2.2D</text>
<text x="59.9" y="123.1">X1</text>
<text x="59.9" y="128.1">X2</text>
<text x="135.7" y="130.7">RXD/2.4A</text>
<text x="135.7" y="133.2">TXD/2.4A</text>
<text x="135.7" y="161.1">PB2/MOSI/2.3C</text>
<text x="135.7" y="158.6">SS_SIG/2.5A</text>
<text x="135.7" y="166.2">PB1/SCK/2.2C</text>
<text x="135.7" y="163.7">PB3/MISO/2.2C</text>
</g>
</svg>
